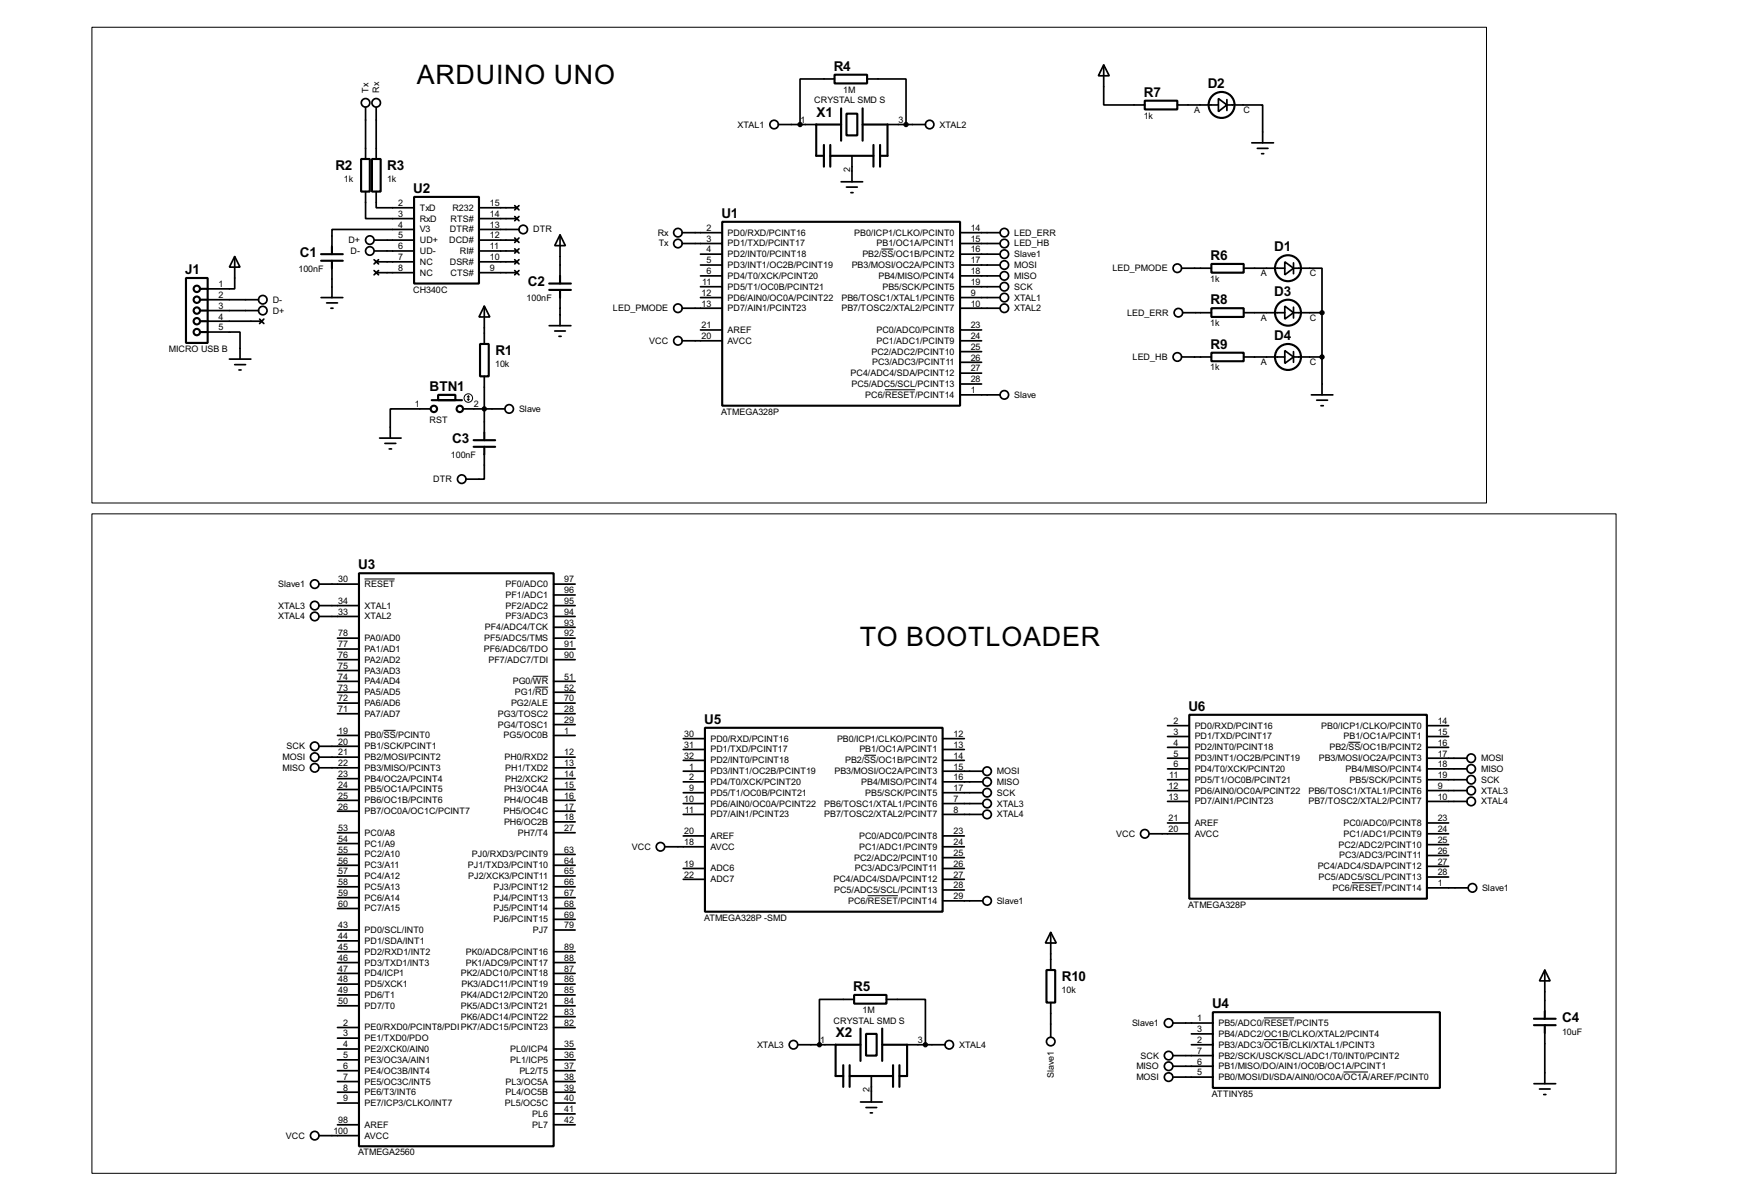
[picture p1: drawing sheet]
<svg xmlns="http://www.w3.org/2000/svg" width="409mm" height="282mm" viewBox="0 0 409 282" stroke-linecap="round" stroke-linejoin="round" font-family="sans-serif">
<g fill="none" stroke="#000" stroke-width=".4">
<path d="M196.1 18.6h-8.1v10.7M203.8 18.6h9.1v10.7M259.4 15.3l1.3 2.5h-2.6zM259.4 15.3v9.4h9.6M85.9 25.2v12.2M88.4 25.2v12.2M182.9 29.3h8.9M200.2 36.6v6.1M208.6 29.3h8.9M276.7 24.7h9.6M286.3 23.2l2 1.5-2 1.5zM288.3 24.7h8.4v8.9"/>
<path d="M288.3 23.4v2.6M294.2 33.6h5.1M295.5 34.9h2.5M296.5 36.1h.5M85.9 45v6.4h11.4M87.9 56.4h9.4M87.9 59h9.4M88.4 45v3.8h8.9M97.3 53.9h-19.3v4.1M112.6 56.4h8.9M112.6 59h8.9M112.6 48.8h8.9"/>
<path d="M112.6 51.4h8.9M112.6 53.9h9.4M121 58.5l1 1M121 55.9l1 1.1M121 50.9l1 1M121 48.3l1 1M122 58.5l-1 1M122 55.9l-1 1.1M122 50.9l-1 1M122 48.3l-1 1M131.6 55.2l1.3 2.5h-2.5zM131.6 55.2v9.6"/>
<path d="M160.3 54.7h9.4M160.3 57.2h9.4M164.6 59.7h5.1M197.7 42.7h5M198.9 44h2.6M200 45.3h.5M225.6 54.7h9.4M225.6 57.2h9.4M225.6 59.7h9.4M48.8 78h7.6v6.4M48.8 70.4h12M48.8 73h12"/>
<path d="M48.8 75.5h12.7M55.2 60.3l1.2 2.5h-2.5zM55.2 60.3v7.6h-6.4M61 75l1 1M62 75l-1 1M75.5 69.9h5.1M76.8 71.2h2.5M77.8 72.4h.5M78 63v6.9M87.9 61l1.1 1M87.9 63.6l1.1 1M88.4 61.5h8.9"/>
<path d="M88.4 64.1h8.9M89 61l-1.1 1M89 63.6l-1.1 1M112.6 61.5h8.9M112.6 64.1h8.9M113.8 71.9l1.3 2.6h-2.5zM113.8 71.9v8.9M121 63.6l1 1M121 61l1 1M122 63.6l-1 1M122 61l-1 1M129.1 76.5h5.1"/>
<path d="M130.4 77.8h2.5M131.4 79h.5M131.6 69.9v6.6M160.3 72.4h9.4M164.6 62.3h5.1M164.6 69.9h5.1M164.6 64.8h5.1M164.6 67.4h5.1M164.6 77.5h5.1M225.6 62.3h9.4M225.6 72.4h9.4M225.6 69.9h9.4"/>
<path d="M225.6 64.8h9.4M225.6 67.4h9.4M225.6 77.5h5.1M277.7 63h7M277.9 73.5h6.8M292.3 63h9.6M292.3 73.5h9.6M301.9 61.5l2.1 1.5-2.1 1.6zM301.9 71.9l2.1 1.6-2.1 1.5zM304 63h6.7v10.5M304 73.5h6.7M304 61.8v2.5"/>
<path d="M304 72.2v2.5M310.7 73.5v19.3M53.9 84.4h5.1M55.2 85.7h2.5M56.2 86.9h.5M101.2 96.1h-9.5v6.8M108.8 96.1h9.9M113.8 88.4v13.3M160.3 80.1h9.4M225.6 80.1h5.1M225.6 92.8h9.4M225.6 90.2h5.1"/>
<path d="M225.6 87.7h5.1M225.6 85.1h5.1M225.6 82.6h5.1M277.7 83.9h7M292.3 83.9h9.6M301.9 82.4l2.1 1.5-2.1 1.5zM304 83.9h6.7M304 82.6v2.5M308.2 92.8h5M309.4 94h2.6M310.4 95.3h.6M89.2 102.9h5.1"/>
<path d="M90.5 104.2h2.5M91.5 105.5h.5M113.8 106.7v5.9h-4.3M75 137.2h9.4M130.1 137.2h5.1M130.1 139.8h5.1M75 142.3h9.4M75 144.8h9.4M79.3 157.5h5.1M79.3 155h5.1M79.3 152.5h5.1M79.3 149.9h5.1"/>
<path d="M130.1 142.3h5.1M130.1 144.8h5.1M130.1 155h5.1M130.1 152.5h5.1M130.1 149.9h5.1M130.1 147.4h5.1M75 175.3h9.4M75 177.9h9.4M79.3 172.8h5.1M79.3 167.7h5.1M79.3 160.1h5.1M79.3 162.6h5.1"/>
<path d="M79.3 165.2h5.1M130.1 177.9h5.1M130.1 172.8h5.1M130.1 167.7h5.1M130.1 170.2h5.1M130.1 160.1h5.1M130.1 162.6h5.1M130.1 165.2h5.1M160.6 173.5h5.1M160.6 176.1h5.1M160.6 178.6h5.1M221.5 173.5h5.1"/>
<path d="M221.5 176.1h5.1M221.5 178.6h5.1M274.4 178.1h5.1M274.4 170.5h5.1M274.4 173h5.1M274.4 175.6h5.1M335.3 178.1h9.4M335.3 170.5h5.1M335.3 173h5.1M335.3 175.6h5.1M75 180.4h9.4M79.3 182.9h5.1"/>
<path d="M79.3 185.5h5.1M79.3 188h5.1M79.3 190.6h5.1M79.3 195.6h5.1M79.3 198.2h5.1M130.1 180.4h5.1M130.1 182.9h5.1M130.1 185.5h5.1M130.1 188h5.1M130.1 190.6h5.1M130.1 193.1h5.1M130.1 195.6h5.1"/>
<path d="M156.3 198.9h9.4M160.6 181.2h5.1M160.6 191.3h5.1M160.6 188.8h5.1M160.6 183.7h5.1M160.6 186.2h5.1M160.6 196.4h5.1M221.5 181.2h9.4M221.5 191.3h9.4M221.5 188.8h9.4M221.5 198.9h5.1M221.5 183.7h9.4"/>
<path d="M221.5 186.2h9.4M221.5 196.4h5.1M270.1 195.9h9.4M274.4 188.3h5.1M274.4 185.7h5.1M274.4 180.6h5.1M274.4 183.2h5.1M274.4 193.3h5.1M335.3 188.3h9.4M335.3 185.7h9.4M335.3 195.9h5.1M335.3 180.6h9.4"/>
<path d="M335.3 183.2h9.4M335.3 198.4h5.1M335.3 193.3h5.1M79.3 218.5h5.1M79.3 200.7h5.1M79.3 203.3h5.1M79.3 205.8h5.1M79.3 208.3h5.1M79.3 210.9h5.1M79.3 213.4h5.1M130.1 218.5h5.1M130.1 200.7h5.1"/>
<path d="M130.1 203.3h5.1M130.1 205.8h5.1M130.1 208.3h5.1M130.1 210.9h5.1M130.1 213.4h5.1M130.1 216h5.1M160.6 206.6h5.1M160.6 204h5.1M221.5 211.6h9.4M221.5 209.1h5.1M221.5 206.6h5.1M221.5 204h5.1"/>
<path d="M221.5 201.5h5.1M246.9 219l1.3 2.5h-2.5zM246.9 219v8.9M335.3 208.6h9.7M335.3 206h5.1M335.3 203.5h5.1M335.3 201h5.1M79.3 221h5.1M79.3 223.6h5.1M79.3 226.1h5.1M79.3 228.7h5.1M79.3 231.2h5.1"/>
<path d="M79.3 233.7h5.1M79.3 236.3h5.1M130.1 223.6h5.1M130.1 226.1h5.1M130.1 228.7h5.1M130.1 231.2h5.1M130.1 233.7h5.1M130.1 236.3h5.1M130.1 238.8h5.1M200.7 234.8h-8.1v10.6M208.3 234.8h9.2v10.6M246.9 235.5v8.1"/>
<path d="M363 227.9l1.3 2.5h-2.5zM363 227.9v9.6M79.3 241.4h5.1M79.3 243.9h5.1M79.3 246.4h5.1M79.3 249h5.1M79.3 251.5h5.1M79.3 254.1h5.1M79.3 256.6h5.1M79.3 259.1h5.1M130.1 241.4h5.1M130.1 246.4h5.1"/>
<path d="M130.1 249h5.1M130.1 251.5h5.1M130.1 254.1h5.1M130.1 256.6h5.1M130.1 259.1h5.1M187.5 245.4h8.9M202.2 258.9h5.1M204.8 252.8v6.1M213.2 245.4h8.9M275.6 240.3h9.4M275.6 248h9.4M275.6 250.5h9.4"/>
<path d="M275.6 253h9.4M280 245.4h5M280 242.9h5M360.5 254.6h5.1M361.8 255.8h2.5M362.8 257.1h.5M363 242.6v12M75 266.8h9.4M79.3 264.2h5.1M130.1 261.7h5.1M130.1 264.2h5.1M203.5 260.2h2.5"/>
<path d="M204.5 261.4h.5"/>
<circle cx="85.9" cy="24.2" r="1"/>
<circle cx="88.4" cy="24.2" r="1"/>
<circle cx="181.9" cy="29.3" r="1"/>
<circle cx="218.4" cy="29.3" r="1"/>
<circle cx="86.9" cy="56.4" r="1"/>
<circle cx="86.9" cy="59" r="1"/>
<circle cx="122.9" cy="53.9" r="1"/>
<circle cx="159.3" cy="54.7" r="1"/>
<circle cx="159.3" cy="57.2" r="1"/>
<circle cx="236" cy="54.7" r="1"/>
<circle cx="236" cy="57.2" r="1"/>
<circle cx="236" cy="59.7" r="1"/>
<circle cx="61.7" cy="70.4" r="1"/>
<circle cx="61.7" cy="73" r="1"/>
<circle cx="159.3" cy="72.4" r="1"/>
<circle cx="236" cy="62.3" r="1"/>
<circle cx="236" cy="72.4" r="1"/>
<circle cx="236" cy="69.9" r="1"/>
<circle cx="236" cy="64.8" r="1"/>
<circle cx="236" cy="67.4" r="1"/>
<circle cx="276.6" cy="63" r="1"/>
<circle cx="276.9" cy="73.5" r="1"/>
<circle cx="119.6" cy="96.1" r="1"/>
<circle cx="159.3" cy="80.1" r="1"/>
<circle cx="236" cy="92.8" r="1"/>
<circle cx="276.6" cy="83.9" r="1"/>
<circle cx="108.5" cy="112.6" r="1"/>
<circle cx="73.9" cy="137.2" r="1"/>
<circle cx="73.9" cy="142.3" r="1"/>
<circle cx="73.9" cy="144.8" r="1"/>
<circle cx="73.9" cy="175.3" r="1"/>
<circle cx="73.9" cy="177.9" r="1"/>
<circle cx="345.7" cy="178.1" r="1"/>
<circle cx="73.9" cy="180.4" r="1"/>
<circle cx="155.2" cy="198.9" r="1"/>
<circle cx="231.9" cy="191.3" r="1"/>
<circle cx="231.9" cy="181.2" r="1"/>
<circle cx="231.9" cy="186.2" r="1"/>
<circle cx="231.9" cy="188.8" r="1"/>
<circle cx="231.9" cy="183.7" r="1"/>
<circle cx="269" cy="195.9" r="1"/>
<circle cx="345.7" cy="188.3" r="1"/>
<circle cx="345.7" cy="185.7" r="1"/>
<circle cx="345.7" cy="183.2" r="1"/>
<circle cx="345.7" cy="180.6" r="1"/>
<circle cx="231.9" cy="211.6" r="1"/>
<circle cx="346" cy="208.6" r="1"/>
<circle cx="186.4" cy="245.4" r="1"/>
<circle cx="223" cy="245.4" r="1"/>
<circle cx="246.9" cy="244.7" r="1"/>
<circle cx="274.6" cy="250.5" r="1"/>
<circle cx="274.6" cy="248" r="1"/>
<circle cx="274.6" cy="253" r="1"/>
<circle cx="274.6" cy="240.3" r="1"/>
<circle cx="73.9" cy="266.8" r="1"/>
</g>
<g fill="none" stroke="#000" stroke-width=".5">
<path d="M196.1 17.6h7.7v2h-7.7zM84.9 37.4h2v7.6h-2zM87.4 37.4h2.1v7.6h-2.1zM193.6 34.1v5.1M195.1 34.1v5.1M195.1 36.6h10.2M197.7 25.5v7.6M197.7 29.3h-5.9v7.3h1.8M198.9 26.7h2.6v5.1h-2.6zM202.7 25.5v7.6M202.7 29.3h5.9v7.3h-1.8M205.3 34.1v5.1"/>
<path d="M206.8 34.1v5.1M269 23.7h7.7v2h-7.7zM75.5 59.7h5.1M78 58v1.7M97.3 46.3h15.3v20.3h-15.3zM169.7 52.1h55.9v43.2h-55.9zM43.7 65.3h5.1v15.3h-5.1zM47 67.9h1.8M47 70.4h1.8M47 73h1.8M47 75.5h1.8M47 78h1.8"/>
<path d="M75.5 61.3h5.1M78 61.3v1.7M129.1 66.6h5.1M129.1 68.1h5.1M131.6 64.8v1.8M131.6 68.1v1.8M284.7 62h7.6v2.1h-7.6zM284.7 72.4h7.6v2.1h-7.6zM101.5 94h7.1M103 92.8h4v1.2h-4zM112.8 80.8h2.1v7.6h-2.1zM284.7 82.9h7.6v2h-7.6z"/>
<path d="M111.3 103.4h5.1M111.3 105h5.1M113.8 101.7v1.7M113.8 105v1.7M84.4 134.7h45.7v134.6h-45.7zM165.7 171h55.8v43.2h-55.8zM279.5 167.9h55.8v43.2h-55.8zM200.7 233.7h7.6v2.1h-7.6zM245.9 227.9h2.1v7.6h-2.1zM285 237.8h53.4v17.8h-53.4zM360.5 239.3h5.1M363 237.5v1.8"/>
<path d="M198.2 250.2v5.1M199.7 250.2v5.1M199.7 252.8h10.2M202.2 241.6v7.6M202.2 245.4h-5.8v7.4h1.8M203.5 242.9h2.5v5.1h-2.5zM207.3 241.6v7.6M207.3 245.4h5.9v7.4h-1.8M209.9 250.2v5.1M211.4 250.2v5.1M360.5 240.8h5.1M363 240.8v1.8"/>
<circle cx="287" cy="24.7" r="3.1"/>
<circle cx="46.2" cy="73" r=".75"/>
<circle cx="46.2" cy="78" r=".75"/>
<circle cx="46.2" cy="67.9" r=".75"/>
<circle cx="46.2" cy="70.4" r=".75"/>
<circle cx="46.2" cy="75.5" r=".75"/>
<circle cx="302.6" cy="73.5" r="3.1"/>
<circle cx="302.6" cy="63" r="3.1"/>
<circle cx="101.9" cy="96.1" r=".75"/>
<circle cx="108" cy="96.1" r=".75"/>
<circle cx="302.6" cy="83.9" r="3.1"/>
</g>
<g fill="none" stroke="#000" stroke-width=".23">
<path d="M21.6 6.4h327.7v111.8h-327.7zM207.1 58.5h2.8M109.8 93.8l.3 .2M110.1 93v1M110.1 93l-.3 .3M110.1 93l.2 .3M110.3 93.8l-.2 .2M208 91.6h7.1M21.6 120.7h358.2v154.9h-358.2zM85.7 136h7.1M125.2 158.9h3.6M90.2 171.6h2.8"/>
<path d="M125.7 161.4h3.1M203.1 177.4h2.8M316.9 174.4h2.8M203.9 210.4h7.1M317.7 207.4h7.1M297 239.1h7.1M297 244.2h5.8M315.7 251.8h5.8"/>
<circle cx="110" cy="93.5" r="1"/>
</g>
<g fill="#000" stroke="#000" stroke-width=".25">
<circle cx="188" cy="29.3" r=".5"/>
<circle cx="212.9" cy="29.3" r=".5"/>
<circle cx="310.6" cy="73.5" r=".5"/>
<circle cx="113.8" cy="96.1" r=".5"/>
<circle cx="310.6" cy="83.9" r=".5"/>
<circle cx="192.5" cy="245.4" r=".5"/>
<circle cx="217.4" cy="245.4" r=".5"/>
</g>
<g font-size="7.1">
<text x="97.9" y="19.7">ARDUINO UNO</text>
<text x="202.1" y="151.8">TO BOOTLOADER</text>
</g>
<g font-size="3.6">
<text x="195.9" y="16.6">R4</text>
<text x="268.8" y="22.7">R7</text>
<text x="283.8" y="20.7">D2</text>
<text x="191.9" y="27.5">X1</text>
<text x="78.8" y="39.9">R2</text>
<text x="91" y="39.9">R3</text>
<text x="97.1" y="45.4">U2</text>
<text x="169.5" y="51.2">U1</text>
<text x="299.4" y="59.1">D1</text>
<text x="43.5" y="64.4">J1</text>
<text x="70.5" y="60.3">C1</text>
<text x="284.5" y="61.1">R6</text>
<text x="124.1" y="67.1">C2</text>
<text x="284.5" y="71.5">R8</text>
<text x="299.4" y="69.5">D3</text>
<text x="116.4" y="83.4">R1</text>
<text x="284.5" y="81.9">R9</text>
<text x="299.4" y="79.9">D4</text>
<text x="101" y="91.8">BTN1</text>
<text x="106.3" y="104">C3</text>
<text x="84.2" y="133.8">U3</text>
<text x="279.3" y="167">U6</text>
<text x="165.5" y="170.1">U5</text>
<text x="200.5" y="232.8">R5</text>
<text x="249.5" y="230.5">R10</text>
<text x="284.8" y="236.9">U4</text>
<text x="196.4" y="243.7">X2</text>
<text x="367.1" y="240.1">C4</text>
</g>
<g font-size="2.4">
<text x="86.6" y="21.8" transform="rotate(-90 86.6 21.8)">Tx</text>
<text x="89.1" y="21.8" transform="rotate(-90 89.1 21.8)">Rx</text>
<text x="198.2" y="21.8">1M</text>
<text x="173.3" y="30">XTAL1</text>
<text x="188.1" y="28.9">1</text>
<text x="191.3" y="24.3">CRYSTAL SMD S</text>
<text x="211.1" y="28.9">3</text>
<text x="220.8" y="30">XTAL2</text>
<text x="268.8" y="27.9">1k</text>
<text x="280.6" y="26.5">A</text>
<text x="292.2" y="26.5">C</text>
<text x="199.8" y="40.3" transform="rotate(-90 199.8 40.3)">2</text>
<text x="80.8" y="42.8">1k</text>
<text x="91" y="42.8">1k</text>
<text x="93.6" y="48.4">2</text>
<text x="93.6" y="50.9">3</text>
<text x="93.6" y="53.5">4</text>
<text x="98.6" y="49.5">TxD</text>
<text x="98.6" y="52.1">RxD</text>
<text x="105.9" y="52.1">RTS#</text>
<text x="106.3" y="49.5">R232</text>
<text x="115.1" y="48.4">15</text>
<text x="115.1" y="50.9">14</text>
<text x="115.1" y="53.5">13</text>
<text x="81.9" y="57.1">D+</text>
<text x="82.4" y="59.6">D-</text>
<text x="93.6" y="56">5</text>
<text x="93.6" y="58.6">6</text>
<text x="98.6" y="54.6">V3</text>
<text x="98.6" y="57.1">UD+</text>
<text x="98.6" y="59.6">UD-</text>
<text x="105.5" y="57.1">DCD#</text>
<text x="105.7" y="54.6">DTR#</text>
<text x="108.1" y="59.6">RI#</text>
<text x="115.1" y="56">12</text>
<text x="115.1" y="58.6">11</text>
<text x="125.3" y="54.6">DTR</text>
<text x="154.6" y="55.4">Rx</text>
<text x="154.8" y="57.9">Tx</text>
<text x="166" y="59.3">4</text>
<text x="166" y="56.8">3</text>
<text x="166" y="54.3">2</text>
<text x="171" y="57.9">PD1/TXD/PCINT17</text>
<text x="171" y="55.4">PD0/RXD/PCINT16</text>
<text x="200.7" y="55.4">PB0/ICP1/CLKO/PCINT0</text>
<text x="206" y="57.9">PB1/OC1A/PCINT1</text>
<text x="228.1" y="54.3">14</text>
<text x="228.1" y="56.8">15</text>
<text x="228.1" y="59.3">16</text>
<text x="238.3" y="55.4">LED_ERR</text>
<text x="238.3" y="57.9">LED_HB</text>
<text x="70.2" y="63.9">100nF</text>
<text x="93.6" y="61.1">7</text>
<text x="93.6" y="63.6">8</text>
<text x="98.6" y="62.2">NC</text>
<text x="98.6" y="64.8">NC</text>
<text x="105.7" y="62.2">DSR#</text>
<text x="105.9" y="64.8">CTS#</text>
<text x="115.1" y="61.1">10</text>
<text x="115.1" y="63.6">9</text>
<text x="166" y="64.4">6</text>
<text x="166" y="61.9">5</text>
<text x="171" y="65.5">PD4/T0/XCK/PCINT20</text>
<text x="171" y="62.9">PD3/INT1/OC2B/PCINT19</text>
<text x="171" y="60.4">PD2/INT0/PCINT18</text>
<text x="200.1" y="62.9">PB3/MOSI/OC2A/PCINT3</text>
<text x="202.6" y="60.4">PB2/SS/OC1B/PCINT2</text>
<text x="206.4" y="65.5">PB4/MISO/PCINT4</text>
<text x="228.1" y="61.9">17</text>
<text x="228.1" y="64.4">18</text>
<text x="238.3" y="60.4">Slave1</text>
<text x="238.3" y="62.9">MOSI</text>
<text x="238.3" y="65.5">MISO</text>
<text x="261.4" y="63.7">LED_PMODE</text>
<text x="296.2" y="64.9">A</text>
<text x="307.8" y="64.9">C</text>
<text x="51.4" y="67.4">1</text>
<text x="51.4" y="70">2</text>
<text x="64.1" y="71.1">D-</text>
<text x="97.1" y="68.8">CH340C</text>
<text x="123.8" y="70.8">100nF</text>
<text x="164.9" y="69.5">12</text>
<text x="164.9" y="72">13</text>
<text x="165" y="67">11</text>
<text x="171" y="70.6">PD6/AIN0/OC0A/PCINT22</text>
<text x="171" y="68.1">PD5/T1/OC0B/PCINT21</text>
<text x="197.7" y="70.6">PB6/TOSC1/XTAL1/PCINT6</text>
<text x="207.4" y="68.1">PB5/SCK/PCINT5</text>
<text x="228.1" y="67">19</text>
<text x="228.1" y="72">10</text>
<text x="228.1" y="69.5">9</text>
<text x="238.3" y="70.6">XTAL1</text>
<text x="238.3" y="68.1">SCK</text>
<text x="284.4" y="66.2">1k</text>
<text x="51.4" y="72.6">3</text>
<text x="51.4" y="75.1">4</text>
<text x="51.4" y="77.6">5</text>
<text x="64.1" y="73.7">D+</text>
<text x="144" y="73.1">LED_PMODE</text>
<text x="164.9" y="77.1">21</text>
<text x="171" y="73.1">PD7/AIN1/PCINT23</text>
<text x="197.7" y="73.1">PB7/TOSC2/XTAL2/PCINT7</text>
<text x="228.1" y="77.1">23</text>
<text x="238.3" y="73.1">XTAL2</text>
<text x="264.8" y="74.1">LED_ERR</text>
<text x="284.4" y="76.6">1k</text>
<text x="296.2" y="75.4">A</text>
<text x="307.8" y="75.4">C</text>
<text x="39.7" y="82.7">MICRO USB B</text>
<text x="152.5" y="80.8">VCC</text>
<text x="164.9" y="79.7">20</text>
<text x="171" y="80.8">AVCC</text>
<text x="171" y="78.2">AREF</text>
<text x="204.8" y="83.3">PC2/ADC2/PCINT10</text>
<text x="205.9" y="80.8">PC1/ADC1/PCINT9</text>
<text x="205.9" y="78.2">PC0/ADC0/PCINT8</text>
<text x="228.1" y="82.2">25</text>
<text x="228.1" y="79.7">24</text>
<text x="116.4" y="86.3">10k</text>
<text x="199.9" y="88.4">PC4/ADC4/SDA/PCINT12</text>
<text x="204.9" y="85.8">PC3/ADC3/PCINT11</text>
<text x="228.1" y="89.8">28</text>
<text x="228.1" y="87.3">27</text>
<text x="228.1" y="84.7">26</text>
<text x="266.1" y="84.6">LED_HB</text>
<text x="284.4" y="87">1k</text>
<text x="296.2" y="85.7">A</text>
<text x="307.8" y="85.7">C</text>
<text x="97.5" y="95.7">1</text>
<text x="111.4" y="95.7">2</text>
<text x="200.1" y="90.9">PC5/ADC5/SCL/PCINT13</text>
<text x="203.3" y="93.5">PC6/RESET/PCINT14</text>
<text x="228.1" y="92.4">1</text>
<text x="238.3" y="93.5">Slave</text>
<text x="100.9" y="99.5">RST</text>
<text x="122" y="96.7">Slave</text>
<text x="169.5" y="97.4">ATMEGA328P</text>
<text x="106" y="107.6">100nF</text>
<text x="101.8" y="113.3">DTR</text>
<text x="65.4" y="137.9">Slave1</text>
<text x="79.5" y="136.8">30</text>
<text x="85.7" y="137.9">RESET</text>
<text x="118.8" y="137.9">PF0/ADC0</text>
<text x="132.6" y="136.8">97</text>
<text x="65.3" y="143">XTAL3</text>
<text x="79.5" y="141.9">34</text>
<text x="85.7" y="143">XTAL1</text>
<text x="118.8" y="143">PF2/ADC2</text>
<text x="118.8" y="140.5">PF1/ADC1</text>
<text x="132.6" y="141.9">95</text>
<text x="132.6" y="139.4">96</text>
<text x="65.3" y="145.5">XTAL4</text>
<text x="79.5" y="144.4">33</text>
<text x="79.5" y="149.5">78</text>
<text x="85.7" y="145.5">XTAL2</text>
<text x="113.9" y="148.1">PF4/ADC4/TCK</text>
<text x="118.8" y="145.5">PF3/ADC3</text>
<text x="132.6" y="149.5">92</text>
<text x="132.6" y="147">93</text>
<text x="132.6" y="144.4">94</text>
<text x="79.5" y="154.6">76</text>
<text x="79.5" y="152.1">77</text>
<text x="85.7" y="155.7">PA2/AD2</text>
<text x="85.7" y="153.2">PA1/AD1</text>
<text x="85.7" y="150.6">PA0/AD0</text>
<text x="113.7" y="153.2">PF6/ADC6/TDO</text>
<text x="113.8" y="150.6">PF5/ADC5/TMS</text>
<text x="114.8" y="155.7">PF7/ADC7/TDI</text>
<text x="132.6" y="154.6">90</text>
<text x="132.6" y="152.1">91</text>
<text x="79.5" y="159.7">74</text>
<text x="79.5" y="157.1">75</text>
<text x="85.7" y="160.8">PA4/AD4</text>
<text x="85.7" y="158.2">PA3/AD3</text>
<text x="120.5" y="160.8">PG0/WR</text>
<text x="132.6" y="159.7">51</text>
<text x="79.5" y="167.3">71</text>
<text x="79.5" y="164.8">72</text>
<text x="79.5" y="162.2">73</text>
<text x="85.7" y="165.9">PA6/AD6</text>
<text x="85.7" y="163.3">PA5/AD5</text>
<text x="120.1" y="165.9">PG2/ALE</text>
<text x="121" y="163.3">PG1/RD</text>
<text x="132.6" y="167.3">28</text>
<text x="132.6" y="162.2">52</text>
<text x="132.6" y="164.8">70</text>
<text x="79.5" y="172.4">19</text>
<text x="85.7" y="173.5">PB0/SS/PCINT0</text>
<text x="85.7" y="168.4">PA7/AD7</text>
<text x="117" y="168.4">PG3/TOSC2</text>
<text x="117" y="170.9">PG4/TOSC1</text>
<text x="118.3" y="173.5">PG5/OC0B</text>
<text x="132.6" y="172.4">1</text>
<text x="132.6" y="169.8">29</text>
<text x="160.8" y="173.1">30</text>
<text x="224.1" y="173.1">12</text>
<text x="275.8" y="172.6">3</text>
<text x="275.8" y="170.1">2</text>
<text x="280.7" y="173.7">PD1/TXD/PCINT17</text>
<text x="280.7" y="171.2">PD0/RXD/PCINT16</text>
<text x="310.5" y="171.2">PB0/ICP1/CLKO/PCINT0</text>
<text x="315.7" y="173.7">PB1/OC1A/PCINT1</text>
<text x="337.9" y="170.1">14</text>
<text x="337.9" y="172.6">15</text>
<text x="66.4" y="178.6">MOSI</text>
<text x="67.3" y="176">SCK</text>
<text x="79.5" y="174.9">20</text>
<text x="79.5" y="177.5">21</text>
<text x="79.5" y="180">22</text>
<text x="85.7" y="176">PB1/SCK/PCINT1</text>
<text x="85.7" y="178.6">PB2/MOSI/PCINT2</text>
<text x="118.5" y="178.6">PH0/RXD2</text>
<text x="132.6" y="177.5">12</text>
<text x="132.6" y="180">13</text>
<text x="160.8" y="178.2">32</text>
<text x="160.8" y="175.7">31</text>
<text x="166.9" y="179.3">PD2/INT0/PCINT18</text>
<text x="166.9" y="176.8">PD1/TXD/PCINT17</text>
<text x="166.9" y="174.2">PD0/RXD/PCINT16</text>
<text x="196.7" y="174.2">PB0/ICP1/CLKO/PCINT0</text>
<text x="198.6" y="179.3">PB2/SS/OC1B/PCINT2</text>
<text x="201.9" y="176.8">PB1/OC1A/PCINT1</text>
<text x="224.1" y="175.7">13</text>
<text x="224.1" y="178.2">14</text>
<text x="275.8" y="177.7">5</text>
<text x="275.8" y="175.2">4</text>
<text x="280.7" y="178.8">PD3/INT1/OC2B/PCINT19</text>
<text x="280.7" y="176.3">PD2/INT0/PCINT18</text>
<text x="309.9" y="178.8">PB3/MOSI/OC2A/PCINT3</text>
<text x="312.4" y="176.3">PB2/SS/OC1B/PCINT2</text>
<text x="337.9" y="177.7">17</text>
<text x="337.9" y="175.2">16</text>
<text x="348" y="178.8">MOSI</text>
<text x="66.4" y="181.1">MISO</text>
<text x="79.5" y="182.5">23</text>
<text x="79.5" y="185.1">24</text>
<text x="85.7" y="181.1">PB3/MISO/PCINT3</text>
<text x="85.7" y="183.6">PB4/OC2A/PCINT4</text>
<text x="118.7" y="183.6">PH2/XCK2</text>
<text x="118.7" y="181.1">PH1/TXD2</text>
<text x="132.6" y="182.5">14</text>
<text x="132.6" y="185.1">15</text>
<text x="162" y="185.8">9</text>
<text x="162" y="183.3">2</text>
<text x="162" y="180.8">1</text>
<text x="166.9" y="184.4">PD4/T0/XCK/PCINT20</text>
<text x="166.9" y="181.9">PD3/INT1/OC2B/PCINT19</text>
<text x="196.1" y="181.9">PB3/MOSI/OC2A/PCINT3</text>
<text x="202.4" y="184.4">PB4/MISO/PCINT4</text>
<text x="224.1" y="180.8">15</text>
<text x="224.1" y="183.3">16</text>
<text x="224.1" y="185.8">17</text>
<text x="234.2" y="181.9">MOSI</text>
<text x="234.2" y="184.4">MISO</text>
<text x="274.6" y="185.3">12</text>
<text x="274.8" y="182.7">11</text>
<text x="275.8" y="180.2">6</text>
<text x="280.7" y="183.9">PD5/T1/OC0B/PCINT21</text>
<text x="280.7" y="181.3">PD4/T0/XCK/PCINT20</text>
<text x="316.2" y="181.3">PB4/MISO/PCINT4</text>
<text x="317.1" y="183.9">PB5/SCK/PCINT5</text>
<text x="337.9" y="180.2">18</text>
<text x="337.9" y="182.7">19</text>
<text x="337.9" y="185.3">9</text>
<text x="348" y="181.3">MISO</text>
<text x="348" y="183.9">SCK</text>
<text x="79.5" y="187.6">25</text>
<text x="79.5" y="190.1">26</text>
<text x="85.7" y="186.2">PB5/OC1A/PCINT5</text>
<text x="85.7" y="188.7">PB6/OC1B/PCINT6</text>
<text x="85.7" y="191.3">PB7/OC0A/OC1C/PCINT7</text>
<text x="118.3" y="191.3">PH5/OC4C</text>
<text x="118.4" y="186.2">PH3/OC4A</text>
<text x="118.4" y="188.7">PH4/OC4B</text>
<text x="132.6" y="187.6">16</text>
<text x="132.6" y="190.1">17</text>
<text x="160.8" y="188.4">10</text>
<text x="161" y="190.9">11</text>
<text x="166.9" y="189.4">PD6/AIN0/OC0A/PCINT22</text>
<text x="166.9" y="186.9">PD5/T1/OC0B/PCINT21</text>
<text x="193.7" y="189.4">PB6/TOSC1/XTAL1/PCINT6</text>
<text x="203.3" y="186.9">PB5/SCK/PCINT5</text>
<text x="224.1" y="190.9">8</text>
<text x="224.1" y="188.4">7</text>
<text x="234.2" y="189.4">XTAL3</text>
<text x="234.2" y="186.9">SCK</text>
<text x="274.6" y="187.9">13</text>
<text x="280.7" y="186.4">PD6/AIN0/OC0A/PCINT22</text>
<text x="280.7" y="189">PD7/AIN1/PCINT23</text>
<text x="307.5" y="189">PB7/TOSC2/XTAL2/PCINT7</text>
<text x="307.5" y="186.4">PB6/TOSC1/XTAL1/PCINT6</text>
<text x="337.9" y="187.9">10</text>
<text x="348" y="186.4">XTAL3</text>
<text x="348" y="189">XTAL4</text>
<text x="79.5" y="195.2">53</text>
<text x="79.5" y="197.8">54</text>
<text x="85.7" y="196.3">PC0/A8</text>
<text x="118.4" y="193.8">PH6/OC2B</text>
<text x="121.7" y="196.3">PH7/T4</text>
<text x="132.6" y="192.7">18</text>
<text x="132.6" y="195.2">27</text>
<text x="160.8" y="196">20</text>
<text x="166.9" y="197.1">AREF</text>
<text x="166.9" y="192">PD7/AIN1/PCINT23</text>
<text x="193.7" y="192">PB7/TOSC2/XTAL2/PCINT7</text>
<text x="201.9" y="197.1">PC0/ADC0/PCINT8</text>
<text x="224.1" y="196">23</text>
<text x="234.2" y="192">XTAL4</text>
<text x="262.3" y="196.6">VCC</text>
<text x="274.6" y="195.4">20</text>
<text x="274.6" y="192.9">21</text>
<text x="280.7" y="196.6">AVCC</text>
<text x="280.7" y="194">AREF</text>
<text x="315.7" y="196.6">PC1/ADC1/PCINT9</text>
<text x="315.7" y="194">PC0/ADC0/PCINT8</text>
<text x="337.9" y="195.4">24</text>
<text x="337.9" y="192.9">23</text>
<text x="79.5" y="200.3">55</text>
<text x="79.5" y="202.8">56</text>
<text x="85.7" y="198.9">PC1/A9</text>
<text x="85.7" y="201.4">PC2/A10</text>
<text x="85.7" y="204">PC3/A11</text>
<text x="109.9" y="204">PJ1/TXD3/PCINT10</text>
<text x="110.9" y="201.4">PJ0/RXD3/PCINT9</text>
<text x="132.6" y="200.3">63</text>
<text x="132.6" y="202.8">64</text>
<text x="148.5" y="199.6">VCC</text>
<text x="160.8" y="198.5">18</text>
<text x="160.8" y="203.6">19</text>
<text x="166.9" y="199.6">AVCC</text>
<text x="200.7" y="202.1">PC2/ADC2/PCINT10</text>
<text x="201.9" y="199.6">PC1/ADC1/PCINT9</text>
<text x="224.1" y="203.6">26</text>
<text x="224.1" y="201.1">25</text>
<text x="224.1" y="198.5">24</text>
<text x="314.5" y="199.1">PC2/ADC2/PCINT10</text>
<text x="314.7" y="201.7">PC3/ADC3/PCINT11</text>
<text x="337.9" y="203.1">27</text>
<text x="337.9" y="200.6">26</text>
<text x="337.9" y="198">25</text>
<text x="79.5" y="205.4">57</text>
<text x="79.5" y="207.9">58</text>
<text x="85.7" y="206.5">PC4/A12</text>
<text x="85.7" y="209">PC5/A13</text>
<text x="110" y="206.5">PJ2/XCK3/PCINT11</text>
<text x="115.9" y="209">PJ3/PCINT12</text>
<text x="132.6" y="205.4">65</text>
<text x="132.6" y="207.9">66</text>
<text x="160.8" y="206.2">22</text>
<text x="166.9" y="204.7">ADC6</text>
<text x="166.9" y="207.3">ADC7</text>
<text x="195.8" y="207.3">PC4/ADC4/SDA/PCINT12</text>
<text x="196" y="209.8">PC5/ADC5/SCL/PCINT13</text>
<text x="200.9" y="204.7">PC3/ADC3/PCINT11</text>
<text x="224.1" y="208.7">28</text>
<text x="224.1" y="206.2">27</text>
<text x="309.6" y="204.2">PC4/ADC4/SDA/PCINT12</text>
<text x="309.8" y="206.7">PC5/ADC5/SCL/PCINT13</text>
<text x="313.1" y="209.3">PC6/RESET/PCINT14</text>
<text x="337.9" y="208.2">1</text>
<text x="337.9" y="205.6">28</text>
<text x="348.3" y="209.3">Slave1</text>
<text x="79.5" y="210.5">59</text>
<text x="79.5" y="213">60</text>
<text x="85.7" y="211.6">PC6/A14</text>
<text x="85.7" y="214.1">PC7/A15</text>
<text x="115.9" y="211.6">PJ4/PCINT13</text>
<text x="115.9" y="214.1">PJ5/PCINT14</text>
<text x="132.6" y="210.5">67</text>
<text x="132.6" y="213">68</text>
<text x="132.6" y="215.5">69</text>
<text x="199.3" y="212.3">PC6/RESET/PCINT14</text>
<text x="224.1" y="211.2">29</text>
<text x="234.2" y="212.3">Slave1</text>
<text x="279.2" y="213.3">ATMEGA328P</text>
<text x="79.5" y="218.1">43</text>
<text x="79.5" y="220.6">44</text>
<text x="85.7" y="219.2">PD0/SCL/INT0</text>
<text x="85.7" y="221.7">PD1/SDA/INT1</text>
<text x="115.9" y="216.7">PJ6/PCINT15</text>
<text x="125.2" y="219.2">PJ7</text>
<text x="132.6" y="218.1">79</text>
<text x="165.4" y="216.3">ATMEGA328P -SMD</text>
<text x="79.5" y="223.2">45</text>
<text x="79.5" y="225.7">46</text>
<text x="85.7" y="224.3">PD2/RXD1/INT2</text>
<text x="85.7" y="226.8">PD3/TXD1/INT3</text>
<text x="109.4" y="226.8">PK1/ADC9/PCINT17</text>
<text x="109.4" y="224.3">PK0/ADC8/PCINT16</text>
<text x="132.6" y="225.7">88</text>
<text x="132.6" y="223.2">89</text>
<text x="79.5" y="228.3">47</text>
<text x="79.5" y="230.8">48</text>
<text x="79.5" y="233.3">49</text>
<text x="85.7" y="229.4">PD4/ICP1</text>
<text x="85.7" y="231.9">PD5/XCK1</text>
<text x="108.3" y="229.4">PK2/ADC10/PCINT18</text>
<text x="108.4" y="231.9">PK3/ADC11/PCINT19</text>
<text x="132.6" y="233.3">85</text>
<text x="132.6" y="230.8">86</text>
<text x="132.6" y="228.3">87</text>
<text x="249.5" y="233.3">10k</text>
<text x="79.5" y="235.9">50</text>
<text x="85.7" y="234.4">PD6/T1</text>
<text x="85.7" y="237">PD7/T0</text>
<text x="108.3" y="239.5">PK6/ADC14/PCINT22</text>
<text x="108.3" y="237">PK5/ADC13/PCINT21</text>
<text x="108.3" y="234.4">PK4/ADC12/PCINT20</text>
<text x="132.6" y="238.4">83</text>
<text x="132.6" y="235.9">84</text>
<text x="202.7" y="237.9">1M</text>
<text x="281.4" y="239.9">1</text>
<text x="80.7" y="241">2</text>
<text x="80.7" y="243.5">3</text>
<text x="85.7" y="242.1">PE0/RXD0/PCINT8/PDIPK7/ADC15/PCINT23</text>
<text x="85.7" y="244.6">PE1/TXD0/PDO</text>
<text x="132.6" y="241">82</text>
<text x="192.7" y="245">1</text>
<text x="195.9" y="240.5">CRYSTAL SMD S</text>
<text x="215.7" y="245">3</text>
<text x="266" y="241">Slave1</text>
<text x="281.4" y="245">2</text>
<text x="281.4" y="242.5">3</text>
<text x="286.3" y="241">PB5/ADC0/RESET/PCINT5</text>
<text x="286.3" y="243.6">PB4/ADC2/OC1B/CLKO/XTAL2/PCINT4</text>
<text x="367.1" y="243">10uF</text>
<text x="80.7" y="246">4</text>
<text x="80.7" y="248.6">5</text>
<text x="80.7" y="251.1">6</text>
<text x="85.7" y="247.1">PE2/XCK0/AIN0</text>
<text x="85.7" y="249.7">PE3/OC3A/AIN1</text>
<text x="119.9" y="247.1">PL0/ICP4</text>
<text x="119.9" y="249.7">PL1/ICP5</text>
<text x="132.6" y="246">35</text>
<text x="132.6" y="248.6">36</text>
<text x="132.6" y="251.1">37</text>
<text x="177.9" y="246.1">XTAL3</text>
<text x="225.4" y="246.1">XTAL4</text>
<text x="267" y="251.2">MISO</text>
<text x="268" y="248.7">SCK</text>
<text x="281.4" y="247.6">7</text>
<text x="281.4" y="250.1">6</text>
<text x="286.3" y="246.1">PB3/ADC3/OC1B/CLKI/XTAL1/PCINT3</text>
<text x="286.3" y="248.7">PB2/SCK/USCK/SCL/ADC1/T0/INT0/PCINT2</text>
<text x="286.3" y="251.2">PB1/MISO/DO/AIN1/OC0B/OC1A/PCINT1</text>
<text x="80.7" y="253.7">7</text>
<text x="80.7" y="256.2">8</text>
<text x="85.7" y="252.2">PE4/OC3B/INT4</text>
<text x="85.7" y="254.8">PE5/OC3C/INT5</text>
<text x="85.7" y="257.3">PE6/T3/INT6</text>
<text x="118.8" y="254.8">PL3/OC5A</text>
<text x="118.8" y="257.3">PL4/OC5B</text>
<text x="122" y="252.2">PL2/T5</text>
<text x="132.6" y="253.7">38</text>
<text x="132.6" y="256.2">39</text>
<text x="204.4" y="256.5" transform="rotate(-90 204.4 256.5)">2</text>
<text x="247.6" y="253.2" transform="rotate(-90 247.6 253.2)">Slave1</text>
<text x="267" y="253.7">MOSI</text>
<text x="281.4" y="252.6">5</text>
<text x="284.8" y="257.7">ATTINY85</text>
<text x="286.3" y="253.7">PB0/MOSI/DI/SDA/AIN0/OC0A/OC1A/AREF/PCINT0</text>
<text x="79.5" y="263.8">98</text>
<text x="80.7" y="258.7">9</text>
<text x="85.7" y="259.8">PE7/ICP3/CLKO/INT7</text>
<text x="118.6" y="259.8">PL5/OC5C</text>
<text x="125.1" y="262.4">PL6</text>
<text x="132.6" y="258.7">40</text>
<text x="132.6" y="261.3">41</text>
<text x="132.6" y="263.8">42</text>
<text x="67.2" y="267.5">VCC</text>
<text x="78.4" y="266.4">100</text>
<text x="85.7" y="264.9">AREF</text>
<text x="85.7" y="267.5">AVCC</text>
<text x="125.1" y="264.9">PL7</text>
<text x="84.1" y="271.4">ATMEGA2560</text>
</g>
</svg>
